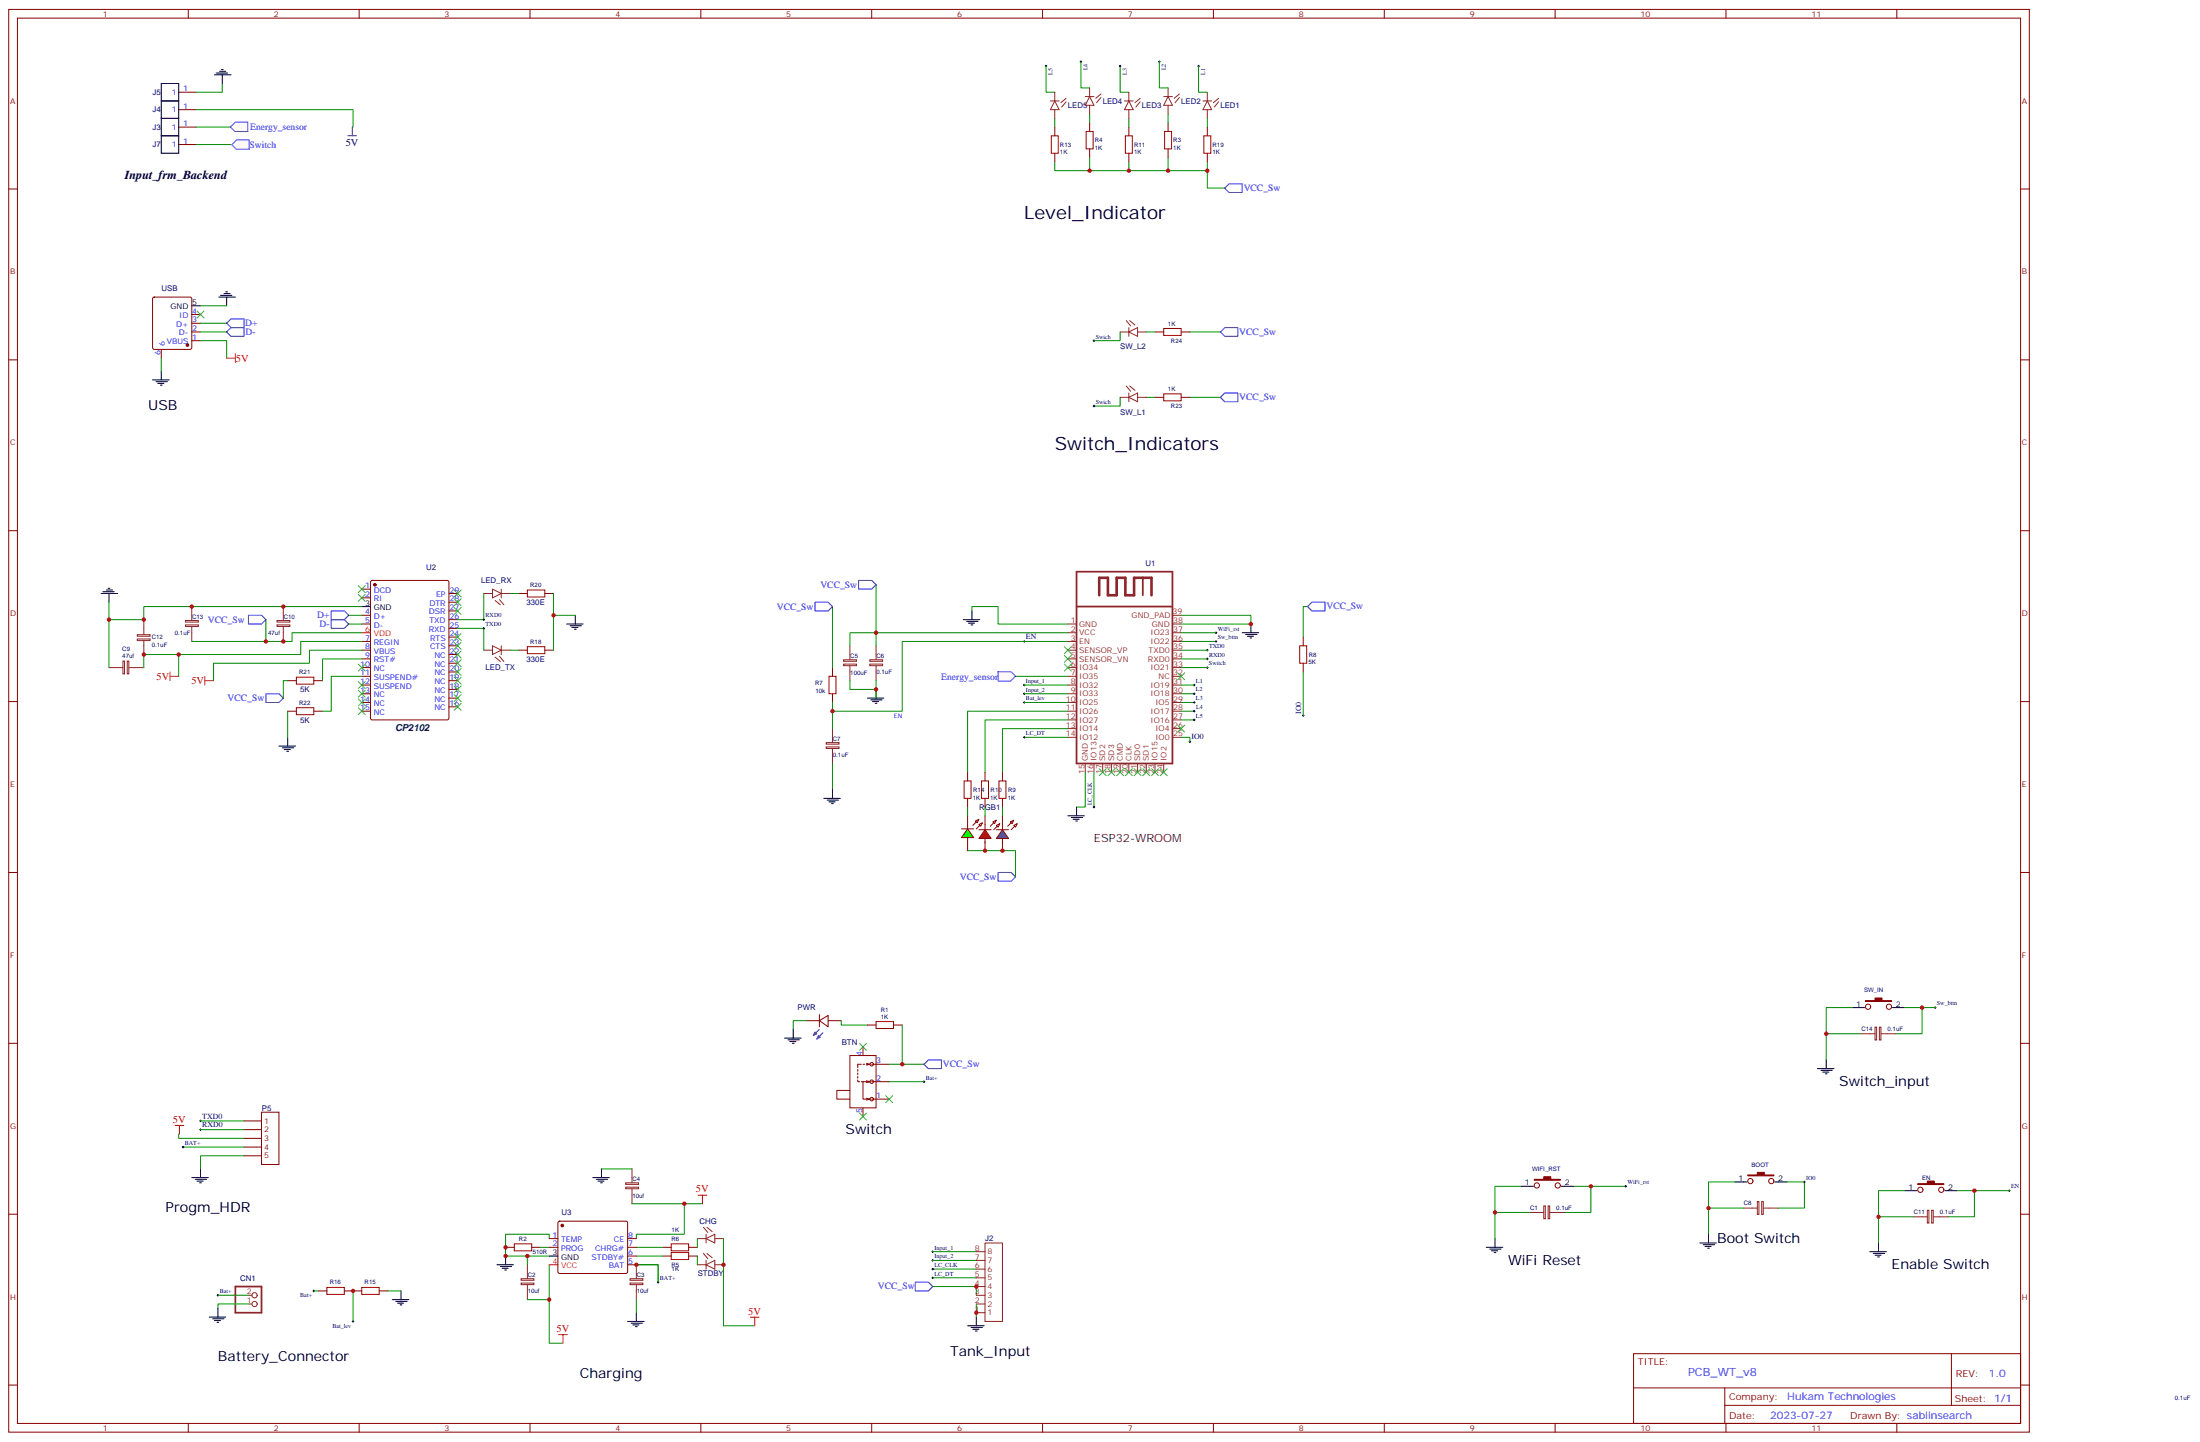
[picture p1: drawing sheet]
<svg xmlns="http://www.w3.org/2000/svg" width="890mm" height="584mm" viewBox="0 0 890 584" stroke-linecap="round" stroke-linejoin="round" font-family="sans-serif">
<path d="M105.8 450.1h7.1v21.1h-7.1z" fill="#fff" stroke="#800000" stroke-width=".4"/>
<path d="M98.8 453.6h7M98.8 457.1h7M98.8 460.7h7M98.8 464.2h7M98.8 467.7h7" fill="none" stroke="#800000" stroke-width=".4"/>
<g fill="none" stroke="#8c2424" stroke-width=".4">
<path d="M426.9 37.3v3.6M431.4 39.8l-2.1 1.8M439.2 39.1h3.5M441 39.1l1.7 3.5h-3.5zM441 35.6v3.5M445.6 39.4l-1.8 2.2M445.6 38l-2.2 1.8M456.8 37.3v3.6M461.4 39.8l-2.1 1.8M471 39.1h3.5M472.7 39.1l1.8 3.5h-3.5zM472.7 35.6v3.5"/>
<path d="M477.3 39.4l-1.8 2.2M477.3 38l-2.1 1.8M488.6 37.3v3.6M493.2 39.8l-2.1 1.8M425.1 40.9h3.5M426.9 40.9l1.7 3.5h-3.5zM426.9 44.4v3.5M431.4 41.2l-1.7 2.1M441 42.6v3.5M455.1 40.9h3.5M456.8 44.4v3.5M456.8 40.9l1.8 3.5h-3.5z"/>
<path d="M461.4 41.2l-1.7 2.1M472.7 42.6v3.5M486.8 40.9h3.6M488.6 40.9l1.8 3.5h-3.6zM488.6 44.4v3.5M493.2 41.2l-1.8 2.1M455.8 156.2l1.8 2.1M456.8 159v3.6M457.2 156.2l2.1 1.8M453.3 160.8h3.5M456.8 160.8l3.6-1.8v3.6zM460.4 160.8h3.5"/>
<path d="M199.3 238.4l3.5 1.8-3.5 1.7zM202.8 238.4v3.5M55.6 256.8h5.1v.7h-5.1zM55.6 258.6h5.1v.6h-5.1zM58.2 250.8v6M58.2 259.2v5.7M75.1 252.9h5.2v.6h-5.2zM75.1 251.1h5.2v.6h-5.2zM77.6 245.5v5.6M77.6 253.6v6M112.1 252.9h5.2v.6h-5.2zM112.1 251.1h5.2v.6h-5.2z"/>
<path d="M114.7 245.5v5.6M114.7 253.6v6M195.8 240.2h3.5M200.4 243l2.1 1.8M202.1 242.6l1.8 2.2M202.8 240.2h3.6M432.2 259.6h3.5M432.2 256h3.5M432.2 252.5h3.5M474.5 259.6h3.5M474.5 256h3.5M474.5 252.5h3.5"/>
<path d="M474.5 249h3.5M44.1 270.2h5.6M49.7 267.5h.7v5.2h-.7zM51.5 267.5h.6v5.2h-.6zM52.2 270.2h6M195.8 263.1h3.5M199.3 261.3l3.5 1.8-3.5 1.8zM200.4 265.9l2.1 1.8M202.1 265.6l1.8 2.1M202.8 263.1h3.6M202.8 261.3v3.6M341.4 268.7h5.2v.7h-5.2z"/>
<path d="M341.4 267h5.2v.6h-5.2zM344 261.3v5.7M344 269.5v5.9M352 268.7h5.2v.7h-5.2zM352 267h5.2v.6h-5.2zM354.5 261.3v5.7M354.5 269.5v5.9M432.2 277.2h3.5M432.2 273.7h3.5M432.2 270.2h3.5M432.2 266.6h3.5M432.2 263.1h3.5"/>
<path d="M474.5 277.2h3.5M474.5 273.7h3.5M474.5 270.2h3.5M474.5 266.6h3.5M474.5 263.1h3.5M336.9 294.9v5.6M432.2 298.4h3.5M432.2 294.9h3.5M432.2 291.3h3.5M432.2 287.8h3.5M432.2 284.3h3.5M432.2 280.7h3.5"/>
<path d="M474.5 298.4h3.5M474.5 294.9h3.5M474.5 291.3h3.5M474.5 287.8h3.5M474.5 284.3h3.5M474.5 280.7h3.5M334.4 302.3h5.1v.6h-5.1zM334.4 300.5h5.1v.6h-5.1zM336.9 303v6M439.2 309v3.5M442.7 309v3.5M446.3 309v3.5"/>
<path d="M449.8 309v3.5M453.3 309v3.5M456.8 309v3.5M460.4 309v3.5M463.9 309v3.5M467.4 309v3.5M471 309v3.5M753.2 418.3h5.6M758.8 415.7h.7v5.2h-.7zM760.6 415.7h.6v5.2h-.6zM761.3 418.3h6M253.2 478.6h5.2v.7h-5.2z"/>
<path d="M255.8 473v5.6M253.2 480.4h5.2v.6h-5.2zM255.8 481.1v6M284.7 496.6l1.8 2.2M285.8 499.5v3.5M286.1 496.6l2.1 1.8M619.1 490.6h5.7M624.8 488h.6v5.2h-.6zM626.5 488h.7v5.2h-.7zM627.2 490.6h6M705.6 488.9h5.6M711.2 486.2h.6v5.2h-.6z"/>
<path d="M713 486.2h.6v5.2h-.6zM713.7 488.9h6M774.3 492.4h5.7M780 489.8h.6v5.1h-.6zM781.8 489.8h.6v5.1h-.6zM782.5 492.4h6M210.9 519.2h5.2v.7h-5.2zM210.9 517.5h5.2v.6h-5.2zM213.4 511.8v5.7M213.4 519.9v6M255 519.2h5.2v.7h-5.2zM255 517.5h5.2v.6h-5.2z"/>
<path d="M257.5 511.8v5.7M257.5 519.9v6M282.2 501.2h3.6M282.2 511.8h3.6M284.7 507.2l1.8 2.1M285.8 501.2l3.5-1.7v3.5zM285.8 510v3.6M285.8 511.8l3.5-1.8v3.6zM286.1 507.2l2.1 1.8M289.3 501.2h3.5M289.3 511.8h3.5M395.1 517.1h3.5"/>
<path d="M395.1 513.6h3.5M395.1 506.5h3.5M395.1 510h3.5M398.6 503h7.1v31.7h-7.1zM100.5 524.2h1.5M100.5 527.7h1.5M395.1 524.2h3.5M395.1 527.7h3.5M395.1 520.6h3.5M395.1 531.2h3.5"/>
<circle cx="103" cy="524.2" r="1.06"/>
<circle cx="103" cy="527.7" r="1.06"/>
</g>
<path d="M435.7 231.4h38.8v77.6h-38.8zM462.5 233.8v7.1M435.7 245.5h38.8M95.2 520.6h10.6v10.6h-10.6z" fill="none" stroke="#8c2424" stroke-width=".71"/>
<path d="M444.9 240.9v-7.1h3.5v7.1h3.5v-7.1h3.5v7.1h3.6v-7.1h7v7.1" fill="none" stroke="#8c2424" stroke-width="1.1"/>
<g fill="none" stroke="#a10000" stroke-width=".4">
<path d="M425.4 55h2.9v7h-2.9zM439.6 53.2h2.8v7.1h-2.8zM455.4 55h2.9v7h-2.9zM471.3 53.2h2.8v7.1h-2.8zM487.2 55h2.8v7h-2.8zM471 159.4h7v2.8h-7zM213.4 238.8h7.1v2.8h-7.1zM119.9 274h7.1v2.9h-7.1zM213.4 261.7h7.1v2.8h-7.1zM335.5 273.7h2.8v7h-2.8zM526 261.3h2.8v7.1h-2.8zM119.9 286.4h7.1v2.8h-7.1z"/>
<path d="M208.1 503.3h7.1v2.9h-7.1zM271.6 506.9h7.1v2.8h-7.1zM271.6 503.3h7.1v2.9h-7.1zM132.3 521h7v2.8h-7zM146.4 521h7.1v2.8h-7.1z"/>
</g>
<g fill="none" stroke="#870000" stroke-width=".4">
<path d="M3.5 3.8h817.8v575.7h-817.8zM7.1 7.3h810.6v568.7h-810.6zM76.2 3.8v3.5M145.3 3.8v3.5M214.5 3.8v3.5M283.6 3.8v3.5M352.8 3.8v3.5M421.9 3.8v3.5M491.1 3.8v3.5M560.2 3.8v3.5M629.4 3.8v3.5M698.5 3.8v3.5"/>
<path d="M767.6 3.8v3.5M426.9 51.4v3.6M441 49.7v3.5M456.8 51.4v3.6M472.7 49.7v3.5M488.6 51.4v3.6M3.5 76.5h3.6M426.9 62v3.5M441 60.3v3.5M456.8 62v3.5M472.7 60.3v3.5M488.6 62v3.5"/>
<path d="M817.7 76.5h3.6M62 120.4l.4-.2 15 .2 .2 20.3-.2 .5-15 .2-.5-.2-.2-20.3zM77.6 127.3h3.5M77.6 130.8h3.5M77.6 134.3h3.5M77.6 137.9h3.5M3.5 145.6h3.6M65.3 141.4v3.5M817.7 145.6h3.6M467.4 160.8h3.6M478 160.8h3.5M3.5 214.8h3.6"/>
<path d="M817.7 214.8h3.6M146.4 238.4h3.5M150.2 235.1l.4-.2h30.4l.6 .4 .1 55.3-.5 .7h-30.6l-.6-.4-.1-55.3zM146.4 241.9h3.5M146.4 249h3.5M146.4 252.5h3.5M146.4 259.6h3.5M181.7 257.8h3.5M181.7 254.3h3.5M181.7 250.8h3.5M181.7 247.2h3.5M181.7 243.7h3.5"/>
<path d="M181.7 240.2h3.5M209.9 240.2h3.5M220.5 240.2h3.5M527.4 257.8v3.5M116.4 275.4h3.5M127 275.4h3.5M146.4 263.1h3.5M146.4 266.6h3.5M146.4 270.2h3.5M146.4 273.7h3.5M146.4 277.2h3.5M181.7 279h3.5"/>
<path d="M181.7 275.4h3.5M181.7 271.9h3.5M181.7 268.4h3.5M181.7 264.9h3.5M181.7 261.3h3.5M209.9 263.1h3.5M220.5 263.1h3.5M336.9 270.2v3.5M527.4 268.4v3.5M3.5 283.9h3.6M116.4 287.8h3.5M127 287.8h3.5"/>
<path d="M146.4 280.7h3.5M146.4 284.3h3.5M146.4 287.8h3.5M181.7 286h3.5M181.7 282.5h3.5M336.9 280.7v3.6M817.7 283.9h3.6M3.5 353.1h3.6M817.7 353.1h3.6M3.5 422.2h3.6M344 427.1h10.5v21.2h-10.5zM347.1 437v.7h.7"/>
<path d="M347.1 432.8v.7M347.1 434.2v.7M347.1 435.6v.7M348.5 430.7h-1.4v1.4M348.5 437.7h.7M349.2 423.6v3.5M349.2 430.7h.8M350.7 430.7h.7M350.7 430.3l1.4 .4-1.4 .3M350.7 437.4l1.4 .3M352.1 437.7h-2.9v7.1h2.9M352.1 437.7l-1.4 .4"/>
<path d="M352.8 430.7h7M352.8 437.7h7M817.7 422.2h3.6M344 441.3h-5.3v3.5h5.3M349.2 448.3v3.5M350.7 444.4l1.4 .4M352.1 444.8l-1.4 .3M352.8 444.8h7M3.5 491.3h3.6M226 494.4l.5-.2h26.8l.5 .2 .2 .5-.1 20-.6 .4h-27.1l-.4-.7v-19.7zM817.7 491.3h3.6M204.6 504.8h3.5"/>
<path d="M215.2 504.8h3.5M222.2 504.8h3.6M222.2 501.2h3.6M254 504.8h3.5M254 508.3h3.5M254 501.2h3.5M254 511.8h3.5M268.1 504.8h3.5M268.1 508.3h3.5M278.7 504.8h3.5M278.7 508.3h3.5M128.8 522.4h3.5"/>
<path d="M139.3 522.4h7.1M153.5 522.4h3.5M661.1 547.8h156.6v28.2h-156.6zM789.7 547.8v20.9M3.5 560.5h3.6M76.2 576v3.5M145.3 576v3.5M214.5 576v3.5M283.6 576v3.5M352.8 576v3.5M421.9 576v3.5M491.1 576v3.5"/>
<path d="M560.2 576v3.5M629.4 576v3.5M661.1 561.6h156.5M698 568.7h119.6M698 561.6v14.2M698.5 576v3.5M767.6 576v3.5M817.7 560.5h3.6"/>
<circle cx="756" cy="407.4" r="1.06"/>
<circle cx="764.5" cy="407.4" r="1.06"/>
<circle cx="352.8" cy="430.7" r=".71"/>
<circle cx="352.8" cy="437.7" r=".71"/>
<circle cx="352.8" cy="444.8" r=".71"/>
<circle cx="621.9" cy="479.7" r="1.06"/>
<circle cx="630.4" cy="479.7" r="1.06"/>
<circle cx="708.4" cy="477.9" r="1.06"/>
<circle cx="716.8" cy="477.9" r="1.06"/>
<circle cx="777.2" cy="481.5" r="1.06"/>
<circle cx="785.6" cy="481.5" r="1.06"/>
</g>
<g fill="none" stroke="#000" stroke-width=".4">
<path d="M423 26.7h.7M423.3 26.4v.7M437.1 25h.7M437.4 24.6v.7M453 26.7h.7M453.3 26.4v.7M468.8 25h.7M469.2 24.6v.7M484.7 26.7h.7M485.1 26.4v.7M89.3 119.5h4.5M90.7 118.8h2.4"/>
<path d="M91.4 118.1h.7M77.6 123.8h3.5M88.5 120.2h6.7M91.7 120.2v3.6M61.7 153.7h6.7M63.1 154.4h4.6M63.9 155.2h2.4M64.9 155.9h.7M65.3 150.2v3.5M442.4 164.3h.7M442.7 164v.7M41.6 239.5h4.6"/>
<path d="M43 238.8h2.5M43.7 238.1h.7M40.9 240.2h6.7M44.1 240.2v3.5M146.4 245.5h3.5M195.4 250.8h.7M195.4 254.3h.7M195.8 250.4v.7M195.8 253.9v.7M229.3 252.5h6.7M230.7 253.2h4.6M231.4 253.9h2.5"/>
<path d="M232.5 254.6h.7M232.8 249v3.5M389.8 250.8h6.7M391.2 251.5h4.6M391.9 252.2h2.5M393 252.9h.7M393.3 247.2v3.6M414.2 259.6h.7M414.5 259.2v.7M502.7 256h6.7M504.1 256.8h4.6M504.8 257.5h2.5"/>
<path d="M505.9 258.2h.7M506.2 252.5v3.5M354.5 279v3.5M483 277.2h.7M483.3 276.9v.7M488.2 266.6h.7M488.2 263.1h.7M488.2 270.2h.7M488.6 262.7v.8M488.6 266.3v.7M488.6 269.8v.7M116.4 298.4v3.5"/>
<path d="M351 282.5h6.7M352.4 283.2h4.6M353.1 283.9h2.5M354.2 284.6h.7M414.2 298.4h.7M414.5 298v.7M481.5 299.8v.7M483 280.7h.7M483.3 280.4v.7M527 289.6h.8M527.4 289.2v.7M112.9 301.9h6.7"/>
<path d="M114.3 302.6h4.6M115 303.3h2.5M116.1 304h.7M336.9 319.5v3.6M481.2 300.1h.7M333.4 323.1h6.7M334.8 323.8h4.6M335.5 324.5h2.5M336.5 325.2h.8M432.2 330.1h6.7M433.6 330.8h4.5M434.3 331.5h2.4"/>
<path d="M435.3 332.2h.7M435.7 326.6v3.5M749.7 407.7h4.9M765.9 407.7h4.9M782.8 407.7h.7M783.2 407.4v.7M373.6 437.7h.7M373.9 437.4v.7M735.5 432.4h6.7M737 433.1h4.5M737.7 433.8h2.4M738.7 434.6h.7"/>
<path d="M739.1 428.9v3.5M80.8 457.1h.7M80.8 453.6h.7M81.1 453.2v.8M81.1 456.8v.7M73.7 464.2h.7M74.1 463.8v.7M77.6 476.5h6.7M79 477.2h4.6M79.7 477.9h2.5M80.8 478.6h.7M81.1 473v3.5"/>
<path d="M239.9 476.5h6.7M241.3 477.2h4.6M242 477.9h2.5M243.1 478.6h.7M243.4 473v3.5M657.9 479.7v.7M702 478.3h5M718.3 478.3h4.9M729.9 478.3h.7M730.2 477.9v.7M615.6 480.1h4.9M631.8 480.1h5"/>
<path d="M657.6 480.1h.7M691.4 499.5v3.5M770.8 481.8h5M787 481.8h5M812.8 481.8h.7M813.2 481.5v.7M201.1 511.8h6.7M202.5 512.5h4.6M203.2 513.2h2.5M204.3 513.9h.7M204.6 508.3v3.5M222.2 508.3h3.6"/>
<path d="M266 518.9h.7M266.3 518.5v.7M377.1 506.5h.7M377.1 517.1h.7M377.1 513.6h.7M377.1 510h.7M377.5 506.2v.7M377.5 509.7v.7M377.5 513.2v.7M377.5 516.7v.8M601.5 504.8h6.7M602.9 505.5h4.6"/>
<path d="M603.6 506.2h2.5M604.7 506.9h.7M605 501.2v3.6M687.9 503h6.7M689.3 503.7h4.6M690 504.4h2.5M691.1 505.1h.7M756.7 506.5h6.7M758.1 507.2h4.6M758.8 507.9h2.5M759.9 508.6h.7M760.2 503v3.5"/>
<path d="M84.7 533h6.7M86.1 533.7h4.6M86.8 534.4h2.5M87.8 524.2h.7M87.8 535.1h.7M88.2 523.8v.7M88.2 529.4v3.6M126.6 522.4h.8M127 522v.7M142.5 534.7h.7M142.9 534.4v.7M158.7 525.9h6.8"/>
<path d="M160.2 526.6h4.5M160.9 527.3h2.4M161.9 528h.7M162.3 522.4v3.5M254 534.7h6.7M255.4 535.4h4.6M256.1 536.2h2.5M257.2 536.9h.7M257.5 531.2v3.5M391.6 536.5h6.7M393 537.2h4.6M393.7 537.9h2.5"/>
<path d="M394.8 538.6h.7M395.1 533v3.5"/>
</g>
<g fill="#870000" stroke="#870000" stroke-width=".4">
<path d="M776.1 479h3.9v-1.1h2.8v1.1h3.9v.4h-10.6z"/>
<path d="M707.3 475.5h3.9v-1.1h2.8v1.1h3.9v.3h-10.6z"/>
<path d="M620.9 477.2h3.9v-1h2.8v1h3.9v.4h-10.6z"/>
<path d="M754.9 404.9h3.9v-1h2.8v1h3.9v.4h-10.6z"/>
<circle cx="75.8" cy="139.6" r=".53"/>
<circle cx="227.5" cy="495.9" r=".53"/>
<circle cx="151.7" cy="236.6" r=".53"/>
</g>
<g fill="none" stroke="#008700" stroke-width=".4">
<path d="M423.3 26.7v10.6h3.6M437.4 25v10.6h3.6M453.3 26.7v10.6h3.5M469.2 25v10.6h3.5M485.1 26.7v10.6h3.5M426.9 47.9v3.5M441 46.1v3.6M456.8 47.9v3.5M472.7 46.1v3.6M488.6 47.9v3.5M426.9 65.5v3.6h29.9M441 63.8v5.3"/>
<path d="M456.8 65.5v3.6h15.9M472.7 63.8v5.3h15.9M488.6 65.5v10.6h7.1M81.1 137.9h10.6v7M81.1 123.8h10.6M81.1 130.8h10.6M81.1 134.3h10.6M65.3 144.9v5.3M453.3 160.8v3.5h-10.6M463.9 160.8h3.5M481.5 160.8h12.4M354.5 236.6v19.4h77.7"/>
<path d="M44.1 243.7v26.5M77.6 259.6h30M107.6 250.8v8.8h10.6v-3.6h28.2M141.1 249h5.3M141.1 252.5h5.3M146.4 259.6h-24.7v5.3h-63.5v5.3M146.4 245.5h-88.2v5.3h-14.1M185.2 254.3h10.6v8.8M195.8 240.2v10.6h-10.6M206.4 240.2h3.5M224 240.2v8.8M232.8 249h-8.8v14.1"/>
<path d="M336.9 245.5v24.7M393.3 247.2v-1.7h10.6v7h28.3M432.2 259.6h-67.1v28.2h-28.2v-3.5M478 249h28.2v3.5h-28.2M529.2 245.5h-1.8v12.3M72.3 264.9v8.8M116.4 275.4h-1.7v7.1M146.4 266.6h-15.9v8.8M146.4 263.1h-21.2v5.3h-38.8v7M146.4 273.7h-12.3v14.1h-3.6M206.4 263.1h3.5M344 261.3v-5.3h10.5v5.3"/>
<path d="M344 275.4v3.6h10.5M354.5 275.4v7.1M478 270.2h10.6M478 266.6h10.6M478 263.1h10.6M478 277.2h5.3M527.4 271.9v17.7M116.4 287.8v10.6M336.9 287.8v7.1M414.5 298.4h17.7M478 298.4h3.5v1.7M478 280.7h5.3"/>
<path d="M336.9 309v10.5M439.2 312.5v14.1h-3.5M442.7 312.5v14.1M739.1 418.3h14.1M749.7 407.7h-10.6v21.2M770.8 407.7h12.4M777.9 407.7v10.6h-10.6M359.8 437.7h14.1M359.8 430.7h14.1M81.1 457.1h17.7M81.1 453.6h17.7M74.1 464.2h24.7"/>
<path d="M98.8 467.7h-17.7v5.3M243.4 473h12.4M702 478.3h-10.6v21.2M723.2 478.3h7v10.6h-10.5M255.8 487.1h21.1M284 487.1h-7.1v12.4h-19.4v1.7M605 490.6h14.1M615.6 480.1h-10.6v21.1M636.8 480.1h21.1M643.8 480.1v10.5h-10.6M691.4 488.9h14.2M760.2 492.4h14.1"/>
<path d="M770.8 481.8h-10.6v21.2M792 481.8h21.2M799 481.8v10.6h-10.5M213.4 508.3v3.5M218.7 504.8h3.5M222.2 501.2v-1.7h-17.6v8.8h17.6M222.2 511.8v31.8h5.3M257.5 511.8h8.8v7.1M257.5 504.8h10.6M257.5 508.3h10.6M282.2 501.2v3.6M282.2 508.3v3.5"/>
<path d="M292.8 501.2v35.3M377.5 517.1h17.6M377.5 513.6h17.6M377.5 506.5h17.6M377.5 510h17.6M88.2 524.2h12.3M100.5 527.7h-12.3v1.7M127 522.4h1.8M142.9 522.4v12.3M157 522.4h5.3M213.4 525.9h8.8M257.5 525.9v5.3"/>
<path d="M377.5 520.6h17.6v3.6M395.1 527.7v5.3"/>
</g>
<g fill="none" stroke="#3c3" stroke-width=".4">
<path d="M79.7 125.9l2.8 2.8M82.5 125.9l-2.8 2.8M145 237l2.8 2.8M147.8 237l-2.8 2.8M183.8 238.8l2.8 2.8M186.6 238.8l-2.8 2.8M145 240.5l2.8 2.8M147.8 240.5l-2.8 2.8M183.8 259.9l2.8 2.8M183.8 256.4l2.8 2.8M183.8 245.8l2.8 2.8M183.8 242.3l2.8 2.8"/>
<path d="M186.6 259.9l-2.8 2.8M186.6 256.4l-2.8 2.8M186.6 245.8l-2.8 2.8M186.6 242.3l-2.8 2.8M145 268.7l2.8 2.9M145 275.8l2.8 2.8M145 279.3l2.8 2.9M147.8 268.7l-2.8 2.9M147.8 275.8l-2.8 2.8M147.8 279.3l-2.8 2.9M183.8 277.6l2.8 2.8M183.8 267l2.8 2.8"/>
<path d="M183.8 263.5l2.8 2.8M186.6 277.6l-2.8 2.8M186.6 267l-2.8 2.8M186.6 263.5l-2.8 2.8M430.7 265.2l2.9 2.8M430.7 261.7l2.9 2.8M433.6 265.2l-2.9 2.8M433.6 261.7l-2.9 2.8M476.6 272.3l2.8 2.8M479.4 272.3l-2.8 2.8M145 282.9l2.8 2.8M145 286.4l2.8 2.8"/>
<path d="M147.8 282.9l-2.8 2.8M147.8 286.4l-2.8 2.8M183.8 284.6l2.8 2.8M183.8 281.1l2.8 2.8M186.6 284.6l-2.8 2.8M186.6 281.1l-2.8 2.8M476.6 293.4l2.8 2.9M479.4 293.4l-2.8 2.9M444.9 311.1l2.8 2.8M447.7 311.1l-2.8 2.8M448.4 311.1l2.8 2.8M451.2 311.1l-2.8 2.8"/>
<path d="M451.9 311.1l2.8 2.8M454.7 311.1l-2.8 2.8M455.4 311.1l2.9 2.8M458.3 311.1l-2.9 2.8M459 311.1l2.8 2.8M461.8 311.1l-2.8 2.8M462.5 311.1l2.8 2.8M465.3 311.1l-2.8 2.8M347.8 422.2l2.9 2.8M350.7 422.2l-2.9 2.8M347.8 450.4l2.9 2.8M350.7 450.4l-2.9 2.8"/>
<path d="M358.4 443.4l2.8 2.8M361.2 443.4l-2.8 2.8"/>
</g>
<path d="M146.4 256h3.5M222.2 511.8h3.6" fill="none" stroke="#f00" stroke-width=".4"/>
<path d="M91.7 130.8l1.8-1.8h5.3v3.6h-5.3zM91.7 134.3l1.8-1.7h5.3v3.5h-5.3zM347.5 234.9h5.3l1.7 1.7-1.7 1.8h-5.3zM100.5 249h5.3l1.8 1.8-1.8 1.7h-5.3zM134.1 247.2h5.2l1.8 1.8-1.8 1.8h-5.2zM134.1 250.8h5.2l1.8 1.7-1.8 1.8h-5.2zM107.6 280.7h5.3l1.8 1.8-1.8 1.8h-5.3z" fill="none" stroke="#00f" stroke-width=".4"/>
<path d="M91.7 144.9h3.5M95.2 143.2v3.5M68.8 273.7h3.5M68.8 271.9v3.5M82.9 275.4h3.5M82.9 273.7v3.5" fill="none" stroke="#f30" stroke-width=".4"/>
<path d="M403.8 271.8h5.3l1.9 1.9-2 1.9h-5.1z" fill="#fff7f7" stroke="#420aff" stroke-width=".4"/>
<g fill="none" stroke="#000" stroke-width=".4">
<path d="M65.3 33.8h7v7.1h-7zM65.3 40.9h7v7h-7zM65.3 47.9h7v7.1h-7zM65.3 55h7v7h-7zM491.8 256h.7M491.8 259.6h.7M492.1 255.7v.7M492.1 259.2v.7M414.2 277.2h.7M414.5 276.9v.7M414.2 280.7h.7M414.2 284.3h.7"/>
<path d="M414.5 280.4v.7M414.5 283.9v.7"/>
</g>
<path d="M90 33.8v3.5h-10.6M79.4 44.4h63.5v7M79.4 51.4h14.1M79.4 58.5h14.1M478 256h14.1M478 259.6h14.1M411 273.7h21.2M414.5 277.2h17.7M414.5 280.7h17.7M414.5 284.3h17.7" fill="none" stroke="#008700" stroke-width=".4"/>
<path d="M430.7 268.7l2.9 2.9M433.6 268.7l-2.9 2.9" fill="none" stroke="#3c3" stroke-width=".4"/>
<path d="M72.3 37.3h7.1M72.3 44.4h7.1M72.3 51.4h7.1M72.3 58.5h7.1" fill="none" stroke="#870000" stroke-width=".4"/>
<g fill="#fff7f7" stroke="#420aff" stroke-width=".4">
<path d="M93.2 51.4l2-2h5l.1 3.8h-5.3z"/>
<path d="M93.8 58.5l2-1.9h5l.1 3.8h-5.3z"/>
</g>
<path d="M140.8 54.9h3.5M142.6 51.4v3.5M495.7 76.1l1.7-1.7h5.3v3.5h-5.3zM493.9 134.3l1.8-1.7h5.2v3.5h-5.2zM495.7 159h5.2v3.6h-5.2l-1.8-1.8zM329.8 243.7h5.3l1.8 1.8-1.8 1.7h-5.3zM529.2 245.5l1.7-1.8h5.3v3.5h-5.3zM403.9 353.1h5.3l1.8 1.7-1.8 1.8h-5.3zM373.9 430.7l1.8-1.8h5.3v3.5h-5.3zM370.4 518.9h5.3l1.8 1.7-1.8 1.8h-5.3z" fill="none" stroke="#00f" stroke-width=".4"/>
<path d="M86.8 30.3h6.7M87.5 29.6h4.6M88.9 28.9h2.5M89.6 28.2h.7M90 30.3v3.5M442.4 137.9h.7M442.7 137.5v.7" fill="none" stroke="#000" stroke-width=".4"/>
<path d="M471 132.9h7v2.8h-7z" fill="none" stroke="#a10000" stroke-width=".4"/>
<path d="M467.4 134.3h3.6M478 134.3h3.5M389.1 335.4h5M391.6 333.7v1.7M391.6 338.9v1.8M394.8 332.2l1.4-.7-.7 1.5zM396.2 333.7l1.4-.7-.7 1.4z" fill="none" stroke="#870000" stroke-width=".4"/>
<path d="M453.3 134.3h3.5M455.8 129.8l1.8 2.1M456.8 134.3l3.6-1.7v3.5zM456.8 132.6v3.5M457.2 129.8l2.1 1.7M460.4 134.3h3.5" fill="none" stroke="#8c2424" stroke-width=".4"/>
<path d="M453.3 134.3v3.6h-10.6M463.9 134.3h3.5M481.5 134.3h12.4M478 284.3h5.3M478 287.8h5.3M478 291.3h5.3M391.6 344.2h19.4v10.6M72.3 458.9v1.8h26.5M292.8 536.5h12.4" fill="none" stroke="#008700" stroke-width=".4"/>
<path d="M183.8 274l2.8 2.9M183.8 270.5l2.8 2.8M186.6 274l-2.8 2.9M186.6 270.5l-2.8 2.8" fill="none" stroke="#3c3" stroke-width=".4"/>
<path d="M70.9 455.4h3.5M72.6 455.4v3.5M282.5 483.6h3.5M284.3 483.6v3.6M303.7 533h3.5M305.4 533v3.6M226.1 540.1h3.5M227.8 540.1v3.5" fill="none" stroke="#f00" stroke-width=".4"/>
<g fill="#870000" stroke="#870000" stroke-width=".4">
<path d="M393.7 334l1.4-1.4z"/>
<path d="M396.5 334l-1.4 1.4z"/>
</g>
<path d="M391.6 335.4l2.5 3.5h-5z" fill="#0f0" stroke="#870000" stroke-width=".4"/>
<path d="M391.6 330.1v3.6M403.2 335.8h5M405.7 333.7v2.1M405.7 339.3v1.8M408.9 332.6l1.4-.7-.7 1.4zM410.3 334l1.4-.7-.7 1.4z" fill="none" stroke="#870000" stroke-width=".4"/>
<g fill="#870000" stroke="#870000" stroke-width=".4">
<path d="M407.8 334.4l1.4-1.4z"/>
<path d="M409.2 335.8l1.4-1.4z"/>
</g>
<path d="M405.7 335.8l2.5 3.5h-5z" fill="#00f" stroke="#870000" stroke-width=".4"/>
<path d="M398.6 330.1v3.6" fill="none" stroke="#870000" stroke-width=".4"/>
<path d="M398.6 335.8l2.5 3.5h-4.9z" fill="#f00" stroke="#870000" stroke-width=".4"/>
<g fill="none" stroke="#870000" stroke-width=".4">
<path d="M391.6 312.5v3.5M398.6 312.5v3.5M405.7 312.5v3.5M391.6 323.1v3.5M396.2 335.8h4.9M398.6 323.1v3.5M398.6 333.7v2.1M398.6 339.3v4.9M401.8 332.6l1.4-.7-.7 1.4zM403.2 334l1.4-.7-.7 1.4zM405.7 323.1v3.5M405.7 330.1v3.6"/>
<path d="M391.6 340.7v3.5M405.7 340.7v3.5M326.3 413h5.3M331.6 413l3.5-2.1v4.6zM331.6 410.6v4.9M335.1 413h5.3M351 414.8h3.5M361.6 414.8h3.5"/>
</g>
<g fill="#870000" stroke="#870000" stroke-width=".4">
<path d="M402.2 335.8l1.4-1.4z"/>
<path d="M400.8 334.4l1.4-1.4z"/>
</g>
<path d="M432.2 294.9h-26.5v17.6M432.2 291.3h-33.6v21.2M432.2 287.8h-40.6v24.7M391.6 326.6v3.5M398.6 326.6v3.5M405.7 326.6v3.5M326.3 413h-5.3v3.6M340.4 413v1.8h10.6M365.1 414.8v15.9" fill="none" stroke="#008700" stroke-width=".4"/>
<path d="M390.2 316h2.8v7.1h-2.8zM397.2 316h2.8v7.1h-2.8zM404.3 316h2.8v7.1h-2.8zM354.5 413.4h7.1v2.8h-7.1z" fill="none" stroke="#a10000" stroke-width=".4"/>
<g fill="none" stroke="#000" stroke-width=".4">
<path d="M483 284.3h.7M483 287.8h.7M483 291.3h.7M483.3 283.9v.7M483.3 287.4v.7M483.3 291v.7M442.4 326.6h.7M442.7 326.2v.8M321 416.6v3.5M317.5 420.1h6.7M318.9 420.8h4.6M319.6 421.5h2.5"/>
<path d="M320.7 422.2h.7"/>
</g>
<path d="M466 311.1l2.8 2.8M468.8 311.1l-2.8 2.8M469.5 311.1l2.9 2.8M472.4 311.1l-2.9 2.8" fill="none" stroke="#3c3" stroke-width=".4"/>
<path d="M329.8 417.6l.8 .7-1.5 .7zM331.3 419l.7 .7-1.4 .7zM331.6 416.6l-2.5 2.4M333 418l-2.4 2.4" fill="none" stroke="#00f" stroke-width=".4"/>
<g fill="#c00">
<circle cx="760.2" cy="492.4" r=".88"/>
<circle cx="799" cy="481.8" r=".88"/>
<circle cx="354.5" cy="279" r=".88"/>
<circle cx="354.5" cy="256" r=".88"/>
<circle cx="336.9" cy="287.8" r=".88"/>
<circle cx="691.4" cy="488.9" r=".88"/>
<circle cx="506.2" cy="252.5" r=".88"/>
<circle cx="488.6" cy="69.1" r=".88"/>
<circle cx="456.8" cy="69.1" r=".88"/>
<circle cx="213.4" cy="508.3" r=".88"/>
<circle cx="222.3" cy="525.9" r=".88"/>
<circle cx="204.6" cy="508.3" r=".88"/>
<circle cx="204.6" cy="504.8" r=".88"/>
<circle cx="257.5" cy="511.8" r=".88"/>
<circle cx="292.8" cy="511.8" r=".88"/>
<circle cx="276.9" cy="487.1" r=".88"/>
<circle cx="472.7" cy="69.1" r=".88"/>
<circle cx="441" cy="69.1" r=".88"/>
<circle cx="142.9" cy="522.4" r=".88"/>
<circle cx="643.8" cy="480.1" r=".88"/>
<circle cx="605" cy="490.6" r=".88"/>
<circle cx="395.1" cy="520.6" r=".88"/>
<circle cx="395.1" cy="531.2" r=".88"/>
<circle cx="58.2" cy="264.9" r=".88"/>
<circle cx="44.1" cy="250.8" r=".88"/>
<circle cx="114.7" cy="245.5" r=".88"/>
<circle cx="58.2" cy="250.8" r=".88"/>
<circle cx="114.7" cy="259.6" r=".88"/>
<circle cx="72.3" cy="264.9" r=".88"/>
<circle cx="224" cy="249" r=".88"/>
<circle cx="739.1" cy="418.3" r=".88"/>
<circle cx="777.9" cy="407.7" r=".88"/>
<circle cx="77.6" cy="245.5" r=".88"/>
<circle cx="107.6" cy="259.6" r=".88"/>
<circle cx="405.7" cy="344.2" r=".88"/>
<circle cx="398.6" cy="344.2" r=".88"/>
<circle cx="365.1" cy="430.7" r=".88"/>
</g>
<g font-size="7.4">
<text x="414.5" y="88.5">Level_Indicator</text>
<text x="426.9" y="182">Switch_Indicators</text>
</g>
<g font-size="5.6">
<text x="60" y="166.1">USB</text>
<text x="744.4" y="439.5">Switch_input</text>
<text x="342.2" y="458.9">Switch</text>
<text x="67" y="490.6">Progm_HDR</text>
<text x="695" y="503">Boot Switch</text>
<text x="610.3" y="511.8">WiFi Reset</text>
<text x="765.5" y="513.6">Enable Switch</text>
<text x="88.2" y="550.6">Battery_Connector</text>
<text x="384.5" y="548.9">Tank_Input</text>
<text x="234.6" y="557.7">Charging</text>
</g>
<text font-size="4.9" x="50.5" y="72.4">Input_frm_Backend</text>
<text font-size="4.6" fill="#330" x="442.7" y="340.7">ESP32-WROOM</text>
<text font-size="4.6" fill="#00f" x="683.2" y="556.8">PCB_WT_v8</text>
<text font-size="4.2" fill="#000080" x="139.9" y="59">5V</text>
<g font-size="4.2" fill="#f00">
<text x="95.4" y="146.4">5V</text>
<text x="63.3" y="275.1">5V</text>
<text x="77.4" y="276.9">5V</text>
<text x="70" y="454.3">5V</text>
<text x="281.7" y="482.6">5V</text>
<text x="302.8" y="531.9">5V</text>
<text x="225.2" y="539">5V</text>
</g>
<g font-size="4.2" fill="#00f">
<text x="804.9" y="557.1">1.0</text>
<text x="723.3" y="566.6">Hukam Technologies</text>
<text x="716.4" y="574.4">2023-07-27</text>
</g>
<g font-size="3.9" fill="#00f">
<text x="101.2" y="52.7">Energy_sensor</text>
<text x="101" y="59.8">Switch</text>
<text x="503.3" y="77.2">VCC_Sw</text>
<text x="99.3" y="131.9">D+</text>
<text x="99.3" y="135.4">D-</text>
<text x="501.6" y="135.4">VCC_Sw</text>
<text x="501.6" y="161.9">VCC_Sw</text>
<text x="332" y="237.9">VCC_Sw</text>
<text x="128.4" y="250.2">D+</text>
<text x="314.4" y="246.7">VCC_Sw</text>
<text x="536.8" y="246.5">VCC_Sw</text>
<text x="84.1" y="252">VCC_Sw</text>
<text x="129.3" y="253.8">D-</text>
<text x="380.9" y="275">Energy_sensor</text>
<text x="92.1" y="283.7">VCC_Sw</text>
<text x="388.4" y="356.1">VCC_Sw</text>
<text x="381.6" y="432">VCC_Sw</text>
<text x="355.3" y="521.8">VCC_Sw</text>
</g>
<text font-size="3.9" fill="#033" x="159.9" y="295.9">CP2102</text>
<g font-size="3.9" fill="#800">
<text x="662.9" y="552.4">TITLE:</text>
<text x="791.5" y="557.1">REV:</text>
<text x="699.8" y="566.6">Company:</text>
<text x="791.1" y="567.2">Sheet: 1/1</text>
<text x="699.8" y="574.3">Date:</text>
<text x="748.8" y="574.3">Drawn By: sabiinsearch</text>
</g>
<g font-size="3.2" fill="#800">
<text x="41.6" y="6.8">1</text>
<text x="110.8" y="6.8">2</text>
<text x="179.9" y="6.8">3</text>
<text x="249.1" y="6.8">4</text>
<text x="318.2" y="6.8">5</text>
<text x="387.3" y="6.8">6</text>
<text x="456.5" y="6.8">7</text>
<text x="525.6" y="6.8">8</text>
<text x="594.8" y="6.8">9</text>
<text x="663.9" y="6.8">10</text>
<text x="733.1" y="6.8">11</text>
<text x="4.1" y="41.9">A</text>
<text x="818.3" y="41.9">A</text>
<text x="4.1" y="111.1">B</text>
<text x="818.3" y="111.1">B</text>
<text x="4.1" y="180.2">C</text>
<text x="818.3" y="180.2">C</text>
<text x="4.1" y="249.3">D</text>
<text x="818.3" y="249.3">D</text>
<text x="4.1" y="318.5">E</text>
<text x="818.3" y="318.5">E</text>
<text x="4.1" y="387.6">F</text>
<text x="818.3" y="387.6">F</text>
<text x="4.1" y="456.8">G</text>
<text x="818.3" y="456.8">G</text>
<text x="4.1" y="525.9">H</text>
<text x="818.3" y="525.9">H</text>
<text x="41.6" y="579">1</text>
<text x="110.8" y="579">2</text>
<text x="179.9" y="579">3</text>
<text x="249.1" y="579">4</text>
<text x="318.2" y="579">5</text>
<text x="387.3" y="579">6</text>
<text x="456.5" y="579">7</text>
<text x="525.6" y="579">8</text>
<text x="594.8" y="579">9</text>
<text x="663.9" y="579">10</text>
<text x="733.1" y="579">11</text>
</g>
<g font-size="3.2" fill="#000080">
<text x="61.8" y="38.4">J5</text>
<text x="446.3" y="42">LED4</text>
<text x="478" y="42">LED2</text>
<text x="61.8" y="45.5">J4</text>
<text x="432.2" y="43.7">LED5</text>
<text x="462.1" y="43.7">LED3</text>
<text x="493.9" y="43.7">LED1</text>
<text x="61.8" y="52.5">J3</text>
<text x="61.8" y="59.6">J7</text>
<text x="65.4" y="117.9">USB</text>
<text x="453.3" y="141.4">SW_L2</text>
<text x="453.3" y="167.9">SW_L1</text>
<text x="172.5" y="230.6">U2</text>
<text x="463.5" y="229">U1</text>
<text x="194.7" y="236">LED_RX</text>
<text x="213.1" y="244.8">330E</text>
<text x="415.2" y="258.7">EN</text>
<text x="213.1" y="267.8">330E</text>
<text x="196.5" y="271.2">LED_TX</text>
<text x="121.4" y="280.1">5K</text>
<text x="121.4" y="292.5">5K</text>
<text x="526.5" y="288.9" transform="rotate(-90 526.5 288.9)">IO0</text>
<text x="482.2" y="299.2">IO0</text>
<text x="396.3" y="327.7">RGB1</text>
<text x="322.7" y="408.9">PWR</text>
<text x="340.7" y="422.9">BTN</text>
<text x="106" y="449.7">P5</text>
<text x="81.8" y="452.7">TXD0</text>
<text x="81.8" y="456.2">RXD0</text>
<text x="227.2" y="491.8">U3</text>
<text x="283.1" y="495.2">CHG</text>
<text x="398.7" y="502.4">J2</text>
<text x="97.3" y="518.2">CN1</text>
<text x="282.4" y="516.4">STDBY</text>
</g>
<g font-size="3.2" fill="#00f">
<text x="69.6" y="38.4">1</text>
<text x="74.1" y="37">1</text>
<text x="69.6" y="45.4">1</text>
<text x="74.1" y="44">1</text>
<text x="69.6" y="52.5">1</text>
<text x="74.1" y="51.1">1</text>
<text x="69.6" y="59.5">1</text>
<text x="74.1" y="58.1">1</text>
<text x="72.5" y="128.7">ID</text>
<text x="77.8" y="126.9">4</text>
<text x="77.8" y="130.5">3</text>
<text x="71.3" y="132.2">D+</text>
<text x="72.4" y="135.7">D-</text>
<text x="77.8" y="134">2</text>
<text x="77.8" y="137.5">1</text>
<text x="64.9" y="143.6" transform="rotate(-90 64.9 143.6)">6</text>
<text x="66.7" y="140.1" transform="rotate(-90 66.7 140.1)">6</text>
<text x="67.5" y="139.3">VBUS</text>
<text x="147.7" y="238.1">1</text>
<text x="151.2" y="239.8">DCD</text>
<text x="181.9" y="239.8">29</text>
<text x="147.7" y="241.6">2</text>
<text x="151.2" y="243.3">RI</text>
<text x="173.8" y="245.1">DTR</text>
<text x="176.5" y="241.6">EP</text>
<text x="181.9" y="243.3">28</text>
<text x="147.7" y="248.6">4</text>
<text x="151.2" y="250.4">D+</text>
<text x="173.6" y="248.6">DSR</text>
<text x="181.9" y="250.4">26</text>
<text x="181.9" y="246.9">27</text>
<text x="147.7" y="252.2">5</text>
<text x="151.2" y="253.9">D-</text>
<text x="173.5" y="255.7">RXD</text>
<text x="173.8" y="252.2">TXD</text>
<text x="181.9" y="257.5">24</text>
<text x="181.9" y="253.9">25</text>
<text x="147.7" y="259.2">7</text>
<text x="147.7" y="262.7">8</text>
<text x="151.2" y="261">REGIN</text>
<text x="174" y="262.7">CTS</text>
<text x="174" y="259.2">RTS</text>
<text x="181.9" y="261">23</text>
<text x="145.7" y="269.8">10</text>
<text x="147.7" y="266.3">9</text>
<text x="151.2" y="264.5">VBUS</text>
<text x="151.2" y="268">RST#</text>
<text x="175.8" y="269.8">NC</text>
<text x="175.8" y="266.3">NC</text>
<text x="181.9" y="268">21</text>
<text x="181.9" y="264.5">22</text>
<text x="145.7" y="273.3">11</text>
<text x="151.2" y="271.6">NC</text>
<text x="151.2" y="275.1">SUSPEND#</text>
<text x="175.8" y="273.3">NC</text>
<text x="181.9" y="275.1">19</text>
<text x="181.9" y="271.6">20</text>
<text x="145.7" y="276.9">12</text>
<text x="145.7" y="280.4">13</text>
<text x="151.2" y="278.6">SUSPEND</text>
<text x="175.8" y="280.4">NC</text>
<text x="175.8" y="276.9">NC</text>
<text x="181.9" y="278.6">18</text>
<text x="145.7" y="283.9">14</text>
<text x="145.7" y="287.4">15</text>
<text x="151.2" y="282.2">NC</text>
<text x="151.2" y="285.7">NC</text>
<text x="175.8" y="287.4">NC</text>
<text x="175.8" y="283.9">NC</text>
<text x="181.9" y="285.7">16</text>
<text x="181.9" y="282.2">17</text>
<text x="151.2" y="289.2">NC</text>
<text x="348.9" y="427.1" transform="rotate(-90 348.9 427.1)">4</text>
<text x="354.5" y="430.3">3</text>
<text x="354.5" y="437.4">2</text>
<text x="354.5" y="444.4">1</text>
<text x="348.9" y="450.3" transform="rotate(-90 348.9 450.3)">5</text>
<text x="223.6" y="500.9">1</text>
<text x="227.1" y="502.6">TEMP</text>
<text x="248.5" y="502.6">CE</text>
<text x="254.2" y="500.9">8</text>
<text x="223.6" y="504.4">2</text>
<text x="227.1" y="506.2">PROG</text>
<text x="239.4" y="509.7">STDBY#</text>
<text x="240.8" y="506.2">CHRG#</text>
<text x="254.2" y="507.9">6</text>
<text x="254.2" y="504.4">7</text>
<text x="246.4" y="513.2">BAT</text>
<text x="254.2" y="511.5">5</text>
</g>
<g font-size="3.2">
<text x="69" y="125.2">GND</text>
<text x="77.8" y="123.4">5</text>
<text x="147.7" y="245.1">3</text>
<text x="151.2" y="246.9">GND</text>
<text x="751.2" y="407.4">1</text>
<text x="767.3" y="407.4">2</text>
<text x="617.1" y="479.7">1</text>
<text x="633.2" y="479.7">2</text>
<text x="703.5" y="477.9">1</text>
<text x="719.7" y="477.9">2</text>
<text x="772.3" y="481.5">1</text>
<text x="788.5" y="481.5">2</text>
<text x="223.6" y="507.9">3</text>
<text x="227.1" y="509.7">GND</text>
</g>
<g font-size="3.2" fill="#8d2323">
<text x="458" y="250">GND_PAD</text>
<text x="474.5" y="248.6">39</text>
<text x="433.3" y="255.7">2</text>
<text x="433.3" y="252.2">1</text>
<text x="436.7" y="257.1">VCC</text>
<text x="436.7" y="253.6">GND</text>
<text x="465.6" y="257.1">IO23</text>
<text x="466.1" y="253.6">GND</text>
<text x="474.8" y="255.7">37</text>
<text x="474.8" y="252.2">38</text>
<text x="433.3" y="262.7">4</text>
<text x="433.3" y="259.2">3</text>
<text x="436.7" y="260.6">EN</text>
<text x="465.6" y="260.6">IO22</text>
<text x="474.8" y="262.7">35</text>
<text x="474.8" y="259.2">36</text>
<text x="433.3" y="269.8">6</text>
<text x="433.3" y="266.3">5</text>
<text x="436.7" y="267.7">SENSOR_VN</text>
<text x="436.7" y="264.2">SENSOR_VP</text>
<text x="464.6" y="267.7">RXD0</text>
<text x="464.8" y="264.2">TXD0</text>
<text x="474.8" y="269.8">33</text>
<text x="474.8" y="266.3">34</text>
<text x="433.3" y="273.3">7</text>
<text x="436.7" y="274.7">IO35</text>
<text x="436.7" y="271.2">IO34</text>
<text x="465.6" y="271.2">IO21</text>
<text x="468.8" y="274.7">NC</text>
<text x="474.8" y="273.3">32</text>
<text x="433.3" y="280.4">9</text>
<text x="433.3" y="276.9">8</text>
<text x="436.7" y="281.8">IO33</text>
<text x="436.7" y="278.3">IO32</text>
<text x="465.6" y="281.8">IO18</text>
<text x="465.6" y="278.3">IO19</text>
<text x="474.8" y="280.4">30</text>
<text x="474.8" y="276.9">31</text>
<text x="431.3" y="287.4">11</text>
<text x="431.3" y="283.9">10</text>
<text x="436.7" y="285.3">IO25</text>
<text x="467.6" y="285.3">IO5</text>
<text x="474.8" y="287.4">28</text>
<text x="474.8" y="283.9">29</text>
<text x="431.3" y="291">12</text>
<text x="436.7" y="292.4">IO27</text>
<text x="436.7" y="288.9">IO26</text>
<text x="465.6" y="292.4">IO16</text>
<text x="465.6" y="288.9">IO17</text>
<text x="474.8" y="291">27</text>
<text x="431.3" y="298">14</text>
<text x="431.3" y="294.5">13</text>
<text x="436.7" y="299.4">IO12</text>
<text x="436.7" y="295.9">IO14</text>
<text x="467.6" y="299.4">IO0</text>
<text x="467.6" y="295.9">IO4</text>
<text x="474.8" y="298">25</text>
<text x="474.8" y="294.5">26</text>
<text x="440.3" y="307.9" transform="rotate(-90 440.3 307.9)">GND</text>
<text x="443.8" y="307.9" transform="rotate(-90 443.8 307.9)">IO13</text>
<text x="447.3" y="307.9" transform="rotate(-90 447.3 307.9)">SD2</text>
<text x="450.8" y="307.9" transform="rotate(-90 450.8 307.9)">SD3</text>
<text x="454.4" y="307.9" transform="rotate(-90 454.4 307.9)">CMD</text>
<text x="457.9" y="307.9" transform="rotate(-90 457.9 307.9)">CLK</text>
<text x="461.4" y="307.9" transform="rotate(-90 461.4 307.9)">SD0</text>
<text x="465" y="307.9" transform="rotate(-90 465 307.9)">SD1</text>
<text x="468.5" y="307.9" transform="rotate(-90 468.5 307.9)">IO15</text>
<text x="472" y="307.9" transform="rotate(-90 472 307.9)">IO2</text>
<text x="438.9" y="313.3" transform="rotate(-90 438.9 313.3)">15</text>
<text x="442.4" y="313.3" transform="rotate(-90 442.4 313.3)">16</text>
<text x="445.9" y="313.3" transform="rotate(-90 445.9 313.3)">17</text>
<text x="449.4" y="313.3" transform="rotate(-90 449.4 313.3)">18</text>
<text x="453" y="313.3" transform="rotate(-90 453 313.3)">19</text>
<text x="456.5" y="313.3" transform="rotate(-90 456.5 313.3)">20</text>
<text x="460" y="313.3" transform="rotate(-90 460 313.3)">21</text>
<text x="463.5" y="313.3" transform="rotate(-90 463.5 313.3)">22</text>
<text x="467.1" y="313.3" transform="rotate(-90 467.1 313.3)">23</text>
<text x="470.6" y="313.3" transform="rotate(-90 470.6 313.3)">24</text>
<text x="394.5" y="506.2">8</text>
<text x="394.5" y="509.7">7</text>
<text x="399.7" y="507.6">8</text>
<text x="394.5" y="513.2">6</text>
<text x="399.7" y="514.6">6</text>
<text x="399.7" y="511.1">7</text>
<text x="394.5" y="516.7">5</text>
<text x="394.5" y="520.3">4</text>
<text x="399.7" y="518.2">5</text>
<text x="399.7" y="521.7">4</text>
<text x="99.9" y="523.8">2</text>
<text x="99.9" y="527.3">1</text>
<text x="394.5" y="523.8">3</text>
<text x="394.5" y="527.3">2</text>
<text x="399.7" y="525.2">3</text>
<text x="394.5" y="530.9">1</text>
<text x="399.7" y="528.7">2</text>
<text x="399.7" y="532.3">1</text>
</g>
<g font-size="3.2" fill="#f00">
<text x="147.7" y="255.7">6</text>
<text x="151.2" y="257.5">VDD</text>
<text x="223.6" y="511.5">4</text>
<text x="227.1" y="513.2">VCC</text>
</g>
<g font-size="3.2" fill="#800000">
<text x="106.9" y="454.7">1</text>
<text x="106.9" y="458.2">2</text>
<text x="106.9" y="461.7">3</text>
<text x="106.9" y="465.2">4</text>
<text x="106.9" y="468.8">5</text>
</g>
<g font-size="2.5" fill="#000080">
<text x="440.1" y="28.4" transform="rotate(-90 440.1 28.4)">L4</text>
<text x="471.8" y="28.4" transform="rotate(-90 471.8 28.4)">L2</text>
<text x="426" y="30.2" transform="rotate(-90 426 30.2)">L5</text>
<text x="456" y="30.2" transform="rotate(-90 456 30.2)">L3</text>
<text x="487.7" y="30.2" transform="rotate(-90 487.7 30.2)">L1</text>
<text x="429" y="59.4">R13</text>
<text x="443.1" y="57.6">R4</text>
<text x="459" y="59.4">R11</text>
<text x="474.8" y="57.6">R3</text>
<text x="490.7" y="59.4">R19</text>
<text x="429" y="62.3">1K</text>
<text x="443.1" y="60.6">1K</text>
<text x="459" y="62.3">1K</text>
<text x="474.8" y="60.6">1K</text>
<text x="490.7" y="62.3">1K</text>
<text x="472.7" y="131.9">1K</text>
<text x="443.4" y="137">Swich</text>
<text x="473.9" y="138.7">R24</text>
<text x="472.7" y="158.3">1K</text>
<text x="443.4" y="163.4">Swich</text>
<text x="473.9" y="165.2">R23</text>
<text x="214.6" y="237.5">R20</text>
<text x="77.8" y="250.3">C13</text>
<text x="114.8" y="250.3">C10</text>
<text x="196.5" y="249.9">RXD0</text>
<text x="70.8" y="256.9">0.1uF</text>
<text x="108.5" y="256.9">47uf</text>
<text x="196.5" y="253.4">TXD0</text>
<text x="492.8" y="255.2">WiFi_rst</text>
<text x="49.5" y="263.5">C9</text>
<text x="61.5" y="261.7">0.1uF</text>
<text x="61.5" y="258.7">C12</text>
<text x="214.6" y="260.5">R18</text>
<text x="489.3" y="262.2">TXD0</text>
<text x="492.8" y="258.7">Sw_bttn</text>
<text x="49.5" y="266.5">47uf</text>
<text x="344.1" y="266.2">C5</text>
<text x="354.7" y="266.2">C6</text>
<text x="489.3" y="269.1">Switch</text>
<text x="489.3" y="265.7">RXD0</text>
<text x="529.5" y="268.9">5K</text>
<text x="529.7" y="265.8">R8</text>
<text x="121.1" y="272.8">R21</text>
<text x="344.1" y="273.2">100uF</text>
<text x="354.7" y="272.9">0.1uF</text>
<text x="329.8" y="277.2">R7</text>
<text x="330" y="280.3">10k</text>
<text x="415.2" y="276.3">Input_1</text>
<text x="415.2" y="279.9">Input_2</text>
<text x="484" y="279.7">L2</text>
<text x="484" y="276.2">L1</text>
<text x="121.1" y="285.2">R22</text>
<text x="415.2" y="283.4">Bat_lev</text>
<text x="484" y="283.4">L3</text>
<text x="484.1" y="286.9">L4</text>
<text x="484" y="290.4">L5</text>
<text x="337.1" y="299.7">C7</text>
<text x="415.2" y="297.5">LC_DT</text>
<text x="337.1" y="306.5">0.1uF</text>
<text x="393.7" y="323.6">1K</text>
<text x="393.9" y="320.4">R14</text>
<text x="400.8" y="323.6">1K</text>
<text x="400.9" y="320.4">R10</text>
<text x="407.8" y="323.6">1K</text>
<text x="408" y="320.4">R9</text>
<text x="441.9" y="325.9" transform="rotate(-90 441.9 325.9)">LC_CLK</text>
<text x="754.4" y="401.6">SW_IN</text>
<text x="783.9" y="406.9">Sw_bttn</text>
<text x="356.4" y="412.3">1K</text>
<text x="356.4" y="409.3">R1</text>
<text x="753.3" y="417.3">C14</text>
<text x="763.9" y="417.3">0.1uF</text>
<text x="374.6" y="436.8">Bat+</text>
<text x="74.8" y="463.3">BAT+</text>
<text x="620.1" y="473.9">WIFI_RST</text>
<text x="708.9" y="472.1">BOOT</text>
<text x="255.9" y="477.9">C4</text>
<text x="658.6" y="479.2">WiFi_rst</text>
<text x="731" y="477.4">IO0</text>
<text x="777.8" y="477.4">EN</text>
<text x="255.9" y="484.6">10uf</text>
<text x="813.9" y="480.9">EN</text>
<text x="619.3" y="489.6">C1</text>
<text x="629.8" y="489.6">0.1uF</text>
<text x="705.7" y="487.8">C8</text>
<text x="774.5" y="491.3">C11</text>
<text x="785.1" y="491.3">0.1uF</text>
<text x="210" y="502.1">R2</text>
<text x="271.7" y="502.1">R6</text>
<text x="271.8" y="498.6">1K</text>
<text x="215.6" y="507.4">510R</text>
<text x="378.2" y="505.6">Input_1</text>
<text x="378.2" y="509.2">Input_2</text>
<text x="271.7" y="512.7">R5</text>
<text x="271.8" y="514.5">1K</text>
<text x="378.2" y="512.7">LC_CLK</text>
<text x="133.4" y="519.7">R16</text>
<text x="147.6" y="519.7">R15</text>
<text x="213.6" y="516.7">C2</text>
<text x="257.7" y="516.7">C3</text>
<text x="267.1" y="518">BAT+</text>
<text x="378.2" y="516.2">LC_DT</text>
<text x="88.9" y="523.3">Bat+</text>
<text x="121.5" y="525">Bat+</text>
<text x="213.6" y="523.4">10uf</text>
<text x="257.7" y="523.4">10uf</text>
<text x="134.5" y="537.4">Bat_lev</text>
<text x="880.2" y="566.5">0.1uF</text>
</g>
<text font-size="2.5" fill="#00f" x="361.8" y="290.5">EN</text>
</svg>
